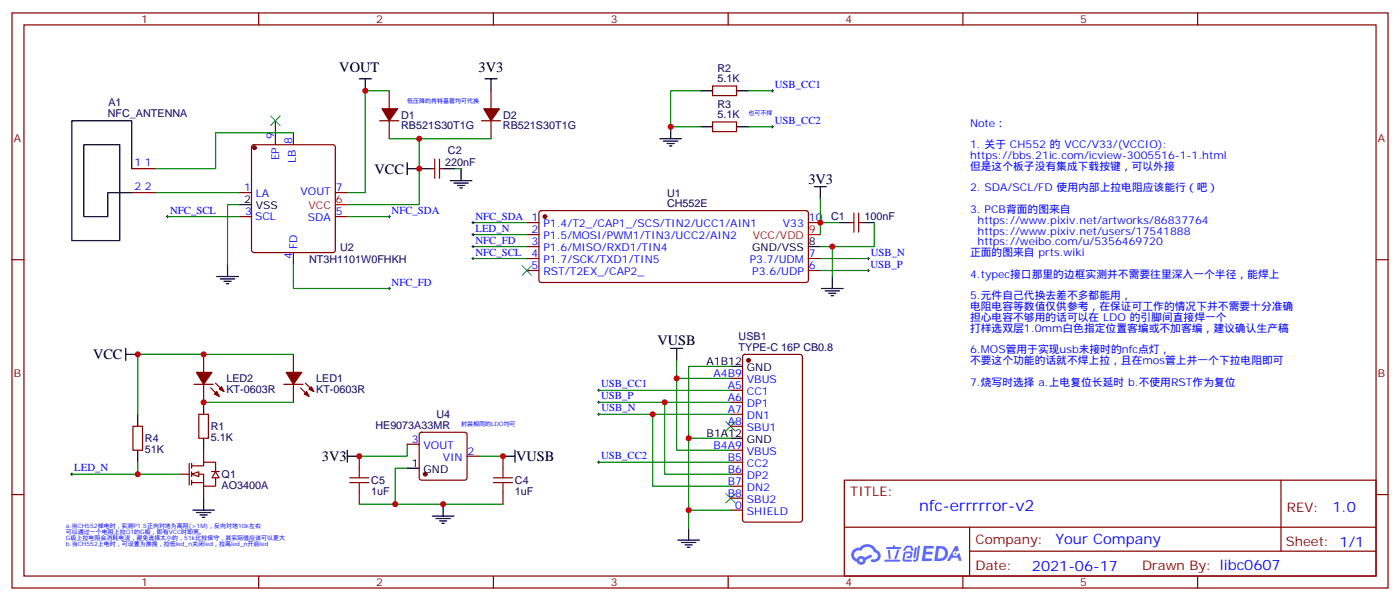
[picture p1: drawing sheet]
<svg xmlns="http://www.w3.org/2000/svg" width="412mm" height="177mm" viewBox="0 0 412 177" stroke-linecap="round" stroke-linejoin="round" font-family="sans-serif">
<g fill="none" stroke="#870000" stroke-width=".35">
<path d="M81.1 35.6v7M86.4 39.1v3.5M111.8 35.6h5.7M114.7 26.7v5.3M114.7 35.6v5.3M141.8 35.6h5.7M144.6 26.7v5.3M144.6 35.6v5.3M209.9 25.3h7.1v2.9h-7.1zM209.9 35.9h7.1v2.8h-7.1zM38.8 56.7h7.1M38.8 49.7h7.1"/>
<path d="M70.6 56.7h3.5M74.3 42.8l.5-.2h23.3l.5 .2 .2 .5v30.4l-.3 .5-.4 .2h-23.3l-.5-.3-.2-.4v-30.4zM98.8 56.7h3.5M127 49.7h1.1M128.1 46.8v5.7M129.5 49.7h1M129.5 46.8v5.7M70.6 63.8h3.5M86.4 74.4v3.5M98.8 63.8h3.5M155.2 65.5h3.5M155.2 69.1h3.5"/>
<path d="M155.2 72.6h3.5M155.2 76.1h3.5M155.2 79.7h3.5M159 62.2l.5-.2 78.2 .1 .4 .6v20.1l-.7 .4-78.2-.1-.5-.6v-19.8zM238.1 65.5h3.6M238.1 76.1h3.6M238.1 79.7h3.6M250.5 65.5h1M251.5 62.7v5.7M252.9 65.5h1.1M252.9 62.7v5.7M57.1 113.2h5.7"/>
<path d="M60 104.4v5.2M60 113.2v5.3M62.1 114.2l2.5 2.5M63.5 112.8l2.5 2.5M83.6 113.2h5.7M86.4 104.4v5.2M86.4 113.2v5.3M88.5 114.2l2.5 2.5M90 112.8l2.4 2.5M215.2 111.4h3.5M215.2 114.9h3.5M215.2 118.5h3.5"/>
<path d="M219 104.6l.4-.2h16.3l.6 .4 .1 48.2-.5 .7h-16.5l-.6-.4-.1-48.2zM52.9 139.6h2.8M55.7 136.5v6.3M56.4 139.6h3.6v3.6h3.5v-2.5M56.4 137.2h3.6v-1.1h3.5v2.8M56.4 136.5v1.4M56.4 138.9v1.4M58.6 122h2.8v7h-2.8zM60 132.6v3.5M62.3 138.8h2.3M63.5 138.9l1.1 1.8h-2.2zM105.8 134.3v3.6"/>
<path d="M119.9 130.8h3.6M123.7 127.5l.5-.2h12.7l.5 .2 .2 .5v12.7l-.3 .5-.4 .2h-12.7l-.5-.2-.2-.5v-12.7zM137.6 134.3h3.5M148.2 134.3v3.6M215.2 122h3.5M215.2 125.5h3.5M215.2 132.6h3.5M215.2 136.1h3.5M215.2 139.6h3.5M56.4 141.4v1.4M56.4 142.1h3.6M60 143.2v3.5"/>
<path d="M105.8 144.9v3.5M148.2 144.9v3.5M215.2 143.2h3.5M215.2 146.7h3.5M215.2 150.2h3.5"/>
</g>
<g fill="#870000" stroke="#870000" stroke-width=".35">
<path d="M112.5 32h4.6l-2.4 3.6z"/>
<path d="M142.5 32h4.6l-2.5 3.6z"/>
<path d="M89.6 116l.7-.7 .7 1.4z"/>
<path d="M91 114.6l.7-.7 .7 1.4z"/>
<path d="M84.3 109.6h4.6l-2.5 3.6z"/>
<path d="M63.1 116l.8-.7 .7 1.4z"/>
<path d="M64.6 114.6l.7-.7 .7 1.4z"/>
<path d="M57.9 109.6h4.5l-2.4 3.6z"/>
<circle cx="160.5" cy="63.8" r=".53"/>
<circle cx="75" cy="43.5" r=".53"/>
<circle cx="220.5" cy="106.1" r=".53"/>
<circle cx="125.2" cy="139.6" r=".53"/>
</g>
<g fill="none" stroke="#000" stroke-width=".35">
<path d="M105.8 23.2h3.6M107.6 23.2v3.5M142.9 23.2h3.5M144.6 23.2v3.5M197.6 37.3v3.6M206.4 26.7h3.5M206.4 37.3h3.5M217 26.7h3.5M217 37.3h3.5M24.7 42.6h10.6v14.1h-3.6v7.1h-7zM38.8 49.7v-14.1h-17.6v35.2h14.1v-14.1h3.5M119.9 49.7h7.1"/>
<path d="M119.9 47.9v3.5M130.5 49.7h3.6M132.6 53.2h6.4M133.7 53.9h4.2M134.8 54.6h2.1M135.5 55.3h.7M135.8 49.7v3.5M194.4 40.9h6.3M195.4 41.6h4.3M196.5 42.3h2.1M197.2 43h.7M239.9 55h3.5"/>
<path d="M241.7 55v3.5M67 77.9v3.5M70.6 60.3h3.5M238.1 72.6h3.6M246.9 65.5h3.6M254 65.5h3.5M63.9 81.4h6.3M64.9 82.1h4.2M66 82.8h2.1M66.7 83.5h.7M242 84.9h6.4M243.1 85.7h4.2"/>
<path d="M244.1 86.4h2.1M244.8 87.1h.7M245.2 81.4v3.5M60 118.5v3.5M197.6 102.6h3.5M199.3 102.6v3.5M215.2 107.9h3.5M60 129v3.6M102.3 134.3h3.5M102.3 132.6v3.5M119.9 137.9h3.6M148.2 134.3h3.5"/>
<path d="M151.7 132.6v3.5M215.2 129h3.5M127.4 152h6.3M128.4 152.7h4.2M129.5 153.4h2.1M130.2 154.1h.7M130.5 148.4v3.6M199.7 159h6.3M200.7 159.7h4.3M202.8 155.5v3.5M201.8 160.4h2.1M202.5 161.1h.7"/>
</g>
<path d="M98.8 60.3h3.5M238.1 69.1h3.6" fill="none" stroke="#f00" stroke-width=".35"/>
<g fill="none" stroke="#008700" stroke-width=".35">
<path d="M86.4 39.1h-22.9v10.6h-17.6M114.7 26.7h-7.1v30h-5.3M206.4 26.7h-8.8v10.6h8.8M220.5 26.7h7M220.5 37.3h7M45.9 56.7h24.7M114.7 40.9h8.8v19.4h-21.2M123.5 40.9h21.1M134.1 49.7h1.7M241.7 58.5v7h5.2M49.4 63.8h21.2M70.6 60.3h-3.6v17.6"/>
<path d="M86.4 77.9v7h28.3M102.3 63.8h12.4M139.3 65.5h15.9M139.3 69.1h15.9M139.3 76.1h15.9M139.3 72.6h15.9M241.7 72.6h3.5v8.8M241.7 65.5v3.6M241.7 79.7h14.1M241.7 76.1h14.1M40.6 104.4h45.8M60 118.5h26.4"/>
<path d="M176.4 114.9h38.8M176.4 118.5h38.8M195.8 118.5v21.1h19.4M199.3 106.1v5.3h15.9M199.3 111.4v21.2h15.9M215.2 107.9h-12.4v47.6M119.9 137.9h-3.5v10.5h31.8M119.9 130.8v3.5h-14.1M141.1 134.3h7.1M176.4 136.1h38.8M176.4 122h38.8M192.3 122v21.2h22.9"/>
<path d="M202.8 129h12.4M105.8 148.4h10.6M202.8 150.2h12.4"/>
</g>
<path d="M79.7 34.1l2.8 2.9M82.5 34.1l-2.8 2.9M153.8 78.2l2.8 2.9M156.6 78.2l-2.8 2.9M213.8 124.1l2.8 2.8M216.6 124.1l-2.8 2.8M213.8 145.3l2.8 2.8M216.6 145.3l-2.8 2.8" fill="none" stroke="#3c3" stroke-width=".35"/>
<g fill="none" stroke="#000" stroke-width=".29">
<path d="M227.2 26.7h.7M227.2 37.3h.7M227.5 26.4v.7M227.5 37v.7M49 63.8h.7M49.4 63.4v.7M114.3 63.8h.7M114.7 63.4v.7M139 76.1h.7M139 69.1h.7M139 65.5h.7M139 72.6h.7"/>
<path d="M139.3 65.2v.7M139.3 68.7v.7M139.3 72.2v.8M139.3 75.8v.7M255.4 76.1h.7M255.4 79.7h.7M255.8 75.8v.7M255.8 79.3v.7M114.3 84.9h.7M114.7 84.6v.7M176 114.9h.7M176 118.5h.7"/>
<path d="M176.4 114.6v.7M176.4 118.1v.7M176 136.1h.7M176 122h.7M176.4 121.6v.7M176.4 135.7v.8"/>
</g>
<path d="M105.8 137.9v2.8M148.2 137.9v2.8M103 142.1h5.7M103 140.7h5.7M105.8 142.1v2.8M145.3 142.1h5.7M145.3 140.7h5.7M148.2 142.1v2.8" fill="none" stroke="#a10000" stroke-width=".35"/>
<path d="M56.4 139.6l2.2-.7v1.4z" fill="#fff" stroke="#870000" stroke-width=".35"/>
<path d="M37 104.4h3.6M37 102.6v3.5M40.6 122v3.5M40.6 132.6v3.5M56.8 150.2h6.3M57.9 150.9h4.2M58.9 151.6h2.1M59.6 152.3h.7M60 146.7v3.5" fill="none" stroke="#000" stroke-width=".35"/>
<g fill="none" stroke="#870000" stroke-width=".35">
<path d="M3.5 3.8h405.4v169.3h-405.4zM7.1 7.3h398.2v162.3h-398.2zM76.2 3.8v3.5M145.3 3.8v3.5M214.5 3.8v3.5M283.6 3.8v3.5M352.8 3.8v3.5M3.5 76.5h3.6M405.3 76.5h3.6M39.2 125.5h2.8v7.1h-2.8zM3.5 145.6h3.6M248.7 141.4h156.6v28.2h-156.6z"/>
<path d="M248.7 155.2h156.5M285.6 155.2v14.2M377.3 141.4v20.9M405.3 145.6h3.6M76.2 169.6v3.5M145.3 169.6v3.5M214.5 169.6v3.5M283.6 169.6v3.5M285.6 162.3h119.6M352.8 169.6v3.5"/>
</g>
<path d="M60 104.4h-19.4v17.6M21.2 139.6h19.4M40.6 136.1v3.5h12.3" fill="none" stroke="#008700" stroke-width=".35"/>
<path d="M20.8 139.6h.7M21.2 139.3v.7" fill="none" stroke="#000" stroke-width=".29"/>
<g fill="#5487ff">
<path d="M272.1 160.7h2.6l.3 .2-.1 .6h-2l-.1 1h1.6l.4 .4-.4 .3h-1.7l-.2 1.2 1.8 .1 .3 .3-.2 .4h-2.9z"/>
<path d="M281.4 160.8h.7l.4 1.3-.7 .3a.74 .74 0 0 0-1.1 .3 .74 .74 0 0 0 .5 1.1 .74 .74 0 0 0 .9-.7l.5-.3 .7 2.4h-.9l-.2-1h-1.9l-.5 1h-.9z"/>
<path d="M269.5 161.2h.6l-.4 2.9a.31 .31 0 0 1-.3 .3 .31 .31 0 0 1-.3-.3z"/>
<path d="M270.4 160.7h.6l-.5 4a.89 .89 0 0 1-.7 .7 .89 .89 0 0 1-.9-.3l1-.5z"/>
<path d="M266.8 160.9l.6-.2 1.2 .1 .5 1.3-.6 .1-.4-.9-1 .1a.95 .95 0 0 1-1 .8l-.1-.2z"/>
<path d="M266.4 162.6l1.8-.2a1.04 1.04 0 0 1 .6 1.1 1.04 1.04 0 0 1-.8 .9h-.7a.29 .29 0 0 1-.3-.4 .29 .29 0 0 1 .3-.2h.7l.2-.8h-1.4l-.4 1.8h1.9a.29 .29 0 0 1 .3 .3 .29 .29 0 0 1-.3 .3h-2l-.4-.3 .2-2.1z"/>
<path d="M260.5 164.8h4.4a.3 .3 0 0 1 .3 .3 .3 .3 0 0 1-.3 .3h-4.3z"/>
<path d="M264.3 161.9h.6l-.5 1.6a1.02 1.02 0 0 1-.7 1.2l-.2-.3z"/>
<path d="M261.5 161.9h.6l.3 2.4-.3 .3-.3-.2z"/>
<path d="M261.1 161.1h1.9l.2-.5h.5l-.1 .5h1.5a.29 .29 0 0 1 .3 .3 .29 .29 0 0 1-.3 .3h-3.9z"/>
<path d="M275.8 160.7l-.6 4.5h1.4a2.27 2.27 0 0 0 2.7-2.3 2.27 2.27 0 0 0-2.7-2.2zM276.6 161.5a1.5 1.5 0 0 1 1.8 1.6 1.5 1.5 0 0 1-1.9 1.3h-.3z"/>
<path d="M251.4 161.9a2.09 2.09 0 0 0 1 3.5 1.37 1.37 0 0 0 1.5 .9 1.37 1.37 0 0 0 1.1-1.4l2-1-.5-.7-1.8 1a1.4 1.4 0 0 0-2.3 .4 1.32 1.32 0 0 1-.6-1.9 1.32 1.32 0 0 1 1.9-.4 2.02 2.02 0 0 1 2-1.3 2.02 2.02 0 0 1 1.8 1.6 1.09 1.09 0 0 1 1.1 1.4 1.09 1.09 0 0 1-1.6 .7 .41 .41 0 0 0-.5 .3 .41 .41 0 0 0 .4 .5 1.89 1.89 0 0 0 2.4-1.2 1.89 1.89 0 0 0-1.2-2.4 2.98 2.98 0 0 0-5-.6l-1 .1zM253.2 165a.52 .52 0 0 1 1 0 .52 .52 0 0 1-1 0z"/>
<circle cx="281.4" cy="163" r=".28"/>
</g>
<path d="M257.5 65.5v7.1h-12.3" fill="none" stroke="#008700" stroke-width=".35"/>
<g fill="#c00">
<circle cx="241.7" cy="65.5" r=".88"/>
<circle cx="130.5" cy="148.4" r=".88"/>
<circle cx="116.4" cy="148.4" r=".88"/>
<circle cx="105.8" cy="134.3" r=".88"/>
<circle cx="148.2" cy="134.3" r=".88"/>
<circle cx="123.5" cy="49.7" r=".88"/>
<circle cx="107.6" cy="26.7" r=".88"/>
<circle cx="123.5" cy="40.9" r=".88"/>
<circle cx="202.8" cy="150.2" r=".88"/>
<circle cx="199.3" cy="111.4" r=".88"/>
<circle cx="202.8" cy="129" r=".88"/>
<circle cx="195.8" cy="118.5" r=".88"/>
<circle cx="192.3" cy="122" r=".88"/>
<circle cx="197.6" cy="37.3" r=".88"/>
<circle cx="60" cy="118.5" r=".88"/>
<circle cx="60" cy="104.4" r=".88"/>
<circle cx="40.6" cy="139.6" r=".88"/>
<circle cx="40.6" cy="104.4" r=".88"/>
<circle cx="245.2" cy="72.6" r=".88"/>
</g>
<text font-size="4.6" fill="#00f" x="270.8" y="150.4">nfc-errrrror-v2</text>
<g font-size="4.2">
<text x="99.9" y="21.1">VOUT</text>
<text x="141" y="21.1">3V3</text>
<text x="110.3" y="51.1">VCC</text>
<text x="238.1" y="54.3">3V3</text>
<text x="193.7" y="101.5">VUSB</text>
<text x="27.4" y="105.8">VCC</text>
<text x="94.8" y="135.7">3V3</text>
<text x="152" y="135.7">VUSB</text>
</g>
<g font-size="4.2" fill="#00f">
<text x="392.5" y="150.7">1.0</text>
<text x="310.9" y="160.2">Your Company</text>
<text x="304" y="168">2021-06-17</text>
</g>
<g font-size="3.9" fill="#800">
<text x="250.5" y="146">TITLE:</text>
<text x="379.1" y="150.7">REV:</text>
<text x="287.4" y="160.2">Company:</text>
<text x="378.7" y="160.8">Sheet: 1/1</text>
<text x="287.4" y="167.9">Date:</text>
<text x="336.4" y="167.9">Drawn By: libc0607</text>
</g>
<g font-size="3.2" fill="#800">
<text x="41.6" y="6.8">1</text>
<text x="110.8" y="6.8">2</text>
<text x="179.9" y="6.8">3</text>
<text x="249.1" y="6.8">4</text>
<text x="318.2" y="6.8">5</text>
<text x="4.1" y="41.9">A</text>
<text x="405.9" y="41.9">A</text>
<text x="4.1" y="111.1">B</text>
<text x="405.9" y="111.1">B</text>
<text x="41.6" y="172.6">1</text>
<text x="110.8" y="172.6">2</text>
<text x="179.9" y="172.6">3</text>
<text x="249.1" y="172.6">4</text>
<text x="318.2" y="172.6">5</text>
</g>
<g font-size="3.2" fill="#000080">
<text x="211.3" y="21.1">R2</text>
<text x="211.3" y="24.3">5.1K</text>
<text x="31.8" y="34.5">NFC_ANTENNA</text>
<text x="31.9" y="31.3">A1</text>
<text x="118.2" y="35">D1</text>
<text x="148.2" y="35">D2</text>
<text x="211.3" y="34.9">5.1K</text>
<text x="211.3" y="31.7">R3</text>
<text x="118.2" y="38.1">RB521S30T1G</text>
<text x="148.2" y="38.1">RB521S30T1G</text>
<text x="132" y="45.5">C2</text>
<text x="131.2" y="49">220nF</text>
<text x="196.5" y="57.9">U1</text>
<text x="196.5" y="60.8">CH552E</text>
<text x="244.8" y="64.9">C1</text>
<text x="254.6" y="64.9">100nF</text>
<text x="91" y="77.3">NT3H1101W0FHKH</text>
<text x="100.2" y="73.8">U2</text>
<text x="217.6" y="100.1">USB1</text>
<text x="217.6" y="103.3">TYPE-C 16P CB0.8</text>
<text x="66.7" y="112.6">LED2</text>
<text x="93.1" y="112.6">LED1</text>
<text x="66.7" y="115.7">KT-0603R</text>
<text x="93.1" y="115.7">KT-0603R</text>
<text x="128.6" y="123">U4</text>
<text x="42.7" y="130.2">R4</text>
<text x="62.1" y="129.8">5.1K</text>
<text x="62.1" y="126.7">R1</text>
<text x="110.6" y="126.2">HE9073A33MR</text>
<text x="42.7" y="133.3">51K</text>
<text x="65.3" y="143.9">AO3400A</text>
<text x="65.3" y="140.8">Q1</text>
<text x="109.4" y="142.6">C5</text>
<text x="151.7" y="142.6">C4</text>
<text x="109.4" y="145.7">1uF</text>
<text x="151.7" y="145.7">1uF</text>
</g>
<g font-size="3.2" fill="#00f">
<text x="228.2" y="25.9">USB_CC1</text>
<text x="80.8" y="40.9" transform="rotate(-90 80.8 40.9)">9</text>
<text x="228.2" y="36.4">USB_CC2</text>
<text x="285.8" y="37.3">Note：</text>
<text x="82.2" y="47.2" transform="rotate(-90 82.2 47.2)">EP</text>
<text x="86.1" y="42.4" transform="rotate(-90 86.1 42.4)">8</text>
<text x="87.1" y="47.9" transform="rotate(-90 87.1 47.9)">LB</text>
<text x="285.8" y="43.7">1. 关于 CH552 的 VCC/V33/(VCCIO):</text>
<text x="285.8" y="46.8">https://bbs.21ic.com/icview-3005516-1-1.html</text>
<text x="39.6" y="49">1</text>
<text x="42.7" y="49">1</text>
<text x="285.8" y="50">但是这个板子没有集成下载按键，可以外接</text>
<text x="39.6" y="56">2</text>
<text x="42.7" y="56">2</text>
<text x="71.9" y="56.4">1</text>
<text x="75.4" y="58.1">LA</text>
<text x="88.5" y="57.4">VOUT</text>
<text x="99" y="56.4">7</text>
<text x="285.8" y="56.4">2. SDA/SCL/FD 使用内部上拉电阻应该能行（吧）</text>
<text x="50.1" y="62.9">NFC_SCL</text>
<text x="72.2" y="63.4">3</text>
<text x="75.1" y="64.8">SCL</text>
<text x="90.7" y="65.2">SDA</text>
<text x="99" y="63.4">5</text>
<text x="115.4" y="62.9">NFC_SDA</text>
<text x="140.1" y="64.7">NFC_SDA</text>
<text x="156.6" y="65.2">1</text>
<text x="238.3" y="65.2">10</text>
<text x="285.8" y="62.7">3. PCB背面的图来自</text>
<text x="288" y="65.9">https://www.pixiv.net/artworks/86837764</text>
<text x="140.1" y="68.2">LED_N</text>
<text x="140.1" y="71.7">NFC_FD</text>
<text x="156.6" y="68.7">2</text>
<text x="160.1" y="67">P1.4/T2_/CAP1_/SCS/TIN2/UCC1/AIN1</text>
<text x="160.1" y="70.5">P1.5/MOSI/PWM1/TIN3/UCC2/AIN2</text>
<text x="230.6" y="67">V33</text>
<text x="288" y="69.1">https://www.pixiv.net/users/17541888</text>
<text x="86.1" y="76.2" transform="rotate(-90 86.1 76.2)">4</text>
<text x="87.5" y="73.3" transform="rotate(-90 87.5 73.3)">FD</text>
<text x="140.1" y="75.2">NFC_SCL</text>
<text x="156.6" y="72.2">3</text>
<text x="156.6" y="75.8">4</text>
<text x="160.1" y="74">P1.6/MISO/RXD1/TIN4</text>
<text x="160.1" y="77.5">P1.7/SCK/TXD1/TIN5</text>
<text x="220.8" y="77.5">P3.7/UDM</text>
<text x="238.3" y="75.8">7</text>
<text x="256.5" y="75.2">USB_N</text>
<text x="285.8" y="75.4">正面的图来自 prts.wiki</text>
<text x="288" y="72.2">https://weibo.com/u/5356469720</text>
<text x="156.6" y="79.3">5</text>
<text x="160.1" y="81.1">RST/T2EX_/CAP2_</text>
<text x="221.6" y="81.1">P3.6/UDP</text>
<text x="238.3" y="79.3">6</text>
<text x="256.4" y="78.8">USB_P</text>
<text x="285.8" y="81.8">4.typec接口那里的边框实测并不需要往里深入一个半径，能焊上</text>
<text x="115.4" y="84.1">NFC_FD</text>
<text x="285.8" y="88.1">5.元件自己代换去差不多都能用，</text>
<text x="285.8" y="91.3">电阻电容等数值仅供参考，在保证可工作的情况下并不需要十分准确</text>
<text x="285.8" y="94.5">担心电容不够用的话可以在 LDO 的引脚间直接焊一个</text>
<text x="285.8" y="97.6">打样选双层1.0mm白色指定位置客编或不加客编，建议确认生产稿</text>
<text x="285.8" y="104">6.MOS管用于实现usb未接时的nfc点灯，</text>
<text x="285.8" y="107.2">不要这个功能的话就不焊上拉，且在mos管上并一个下拉电阻即可</text>
<text x="210.2" y="111.1">A4B9</text>
<text x="220" y="112.8">VBUS</text>
<text x="285.8" y="113.5">7.烧写时选择 a.上电复位长延时 b.不使用RST作为复位</text>
<text x="177.1" y="117.6">USB_P</text>
<text x="177.1" y="114.1">USB_CC1</text>
<text x="214.4" y="114.6">A5</text>
<text x="214.4" y="118.1">A6</text>
<text x="220" y="116.3">CC1</text>
<text x="220" y="119.9">DP1</text>
<text x="177.1" y="121.1">USB_N</text>
<text x="214.4" y="121.6">A7</text>
<text x="214.4" y="125.2">A8</text>
<text x="220" y="123.4">DN1</text>
<text x="121.3" y="130.5">3</text>
<text x="220" y="126.9">SBU1</text>
<text x="124.8" y="132.2">VOUT</text>
<text x="130.4" y="135.7">VIN</text>
<text x="137.8" y="134">2</text>
<text x="177.1" y="135.2">USB_CC2</text>
<text x="210.2" y="132.2">B4A9</text>
<text x="214.4" y="135.7">B5</text>
<text x="220" y="134">VBUS</text>
<text x="220" y="137.5">CC2</text>
<text x="21.9" y="138.7">LED_N</text>
<text x="214.4" y="139.3">B6</text>
<text x="214.4" y="142.8">B7</text>
<text x="220" y="141">DP2</text>
<text x="214.4" y="146.3">B8</text>
<text x="216.5" y="149.9">0</text>
<text x="220" y="144.6">DN2</text>
<text x="220" y="148.1">SBU2</text>
<text x="220" y="151.6">SHIELD</text>
</g>
<g font-size="3.2">
<text x="71.9" y="59.9">2</text>
<text x="75.4" y="61.7">VSS</text>
<text x="221.6" y="74">GND/VSS</text>
<text x="238.3" y="72.2">8</text>
<text x="208.2" y="107.5">A1B12</text>
<text x="220" y="109.3">GND</text>
<text x="208.2" y="128.7">B1A12</text>
<text x="220" y="130.5">GND</text>
<text x="121.3" y="137.5">1</text>
<text x="124.8" y="139.3">GND</text>
</g>
<g font-size="3.2" fill="#f00">
<text x="99" y="59.9">6</text>
<text x="90.9" y="61.7">VCC</text>
<text x="221.7" y="70.5">VCC/VDD</text>
<text x="238.3" y="68.7">9</text>
</g>
<g font-size="1.8" fill="#00f">
<text x="119.9" y="30.3">低压降的肖特基管均可代换</text>
<text x="220.5" y="33.8">也可不焊</text>
<text x="135.8" y="125.5">封装相同的LDO均可</text>
<text x="19.4" y="155.5">a.当CH552掉电时，实测P1.5正向对地为高阻(&gt;1M)，反向对地10k左右</text>
<text x="19.4" y="157.3">可以通过一个电阻上拉Q1的G极，即有VCC时即亮。</text>
<text x="19.4" y="159">G级上拉电阻会消耗电流，避免选择太小的，51k比较保守，其实际值应该可以更大</text>
<text x="19.4" y="160.8">b.当CH552上电时，可设置为推挽，拉低led_n关闭led，拉高led_n开启led</text>
</g>
</svg>
